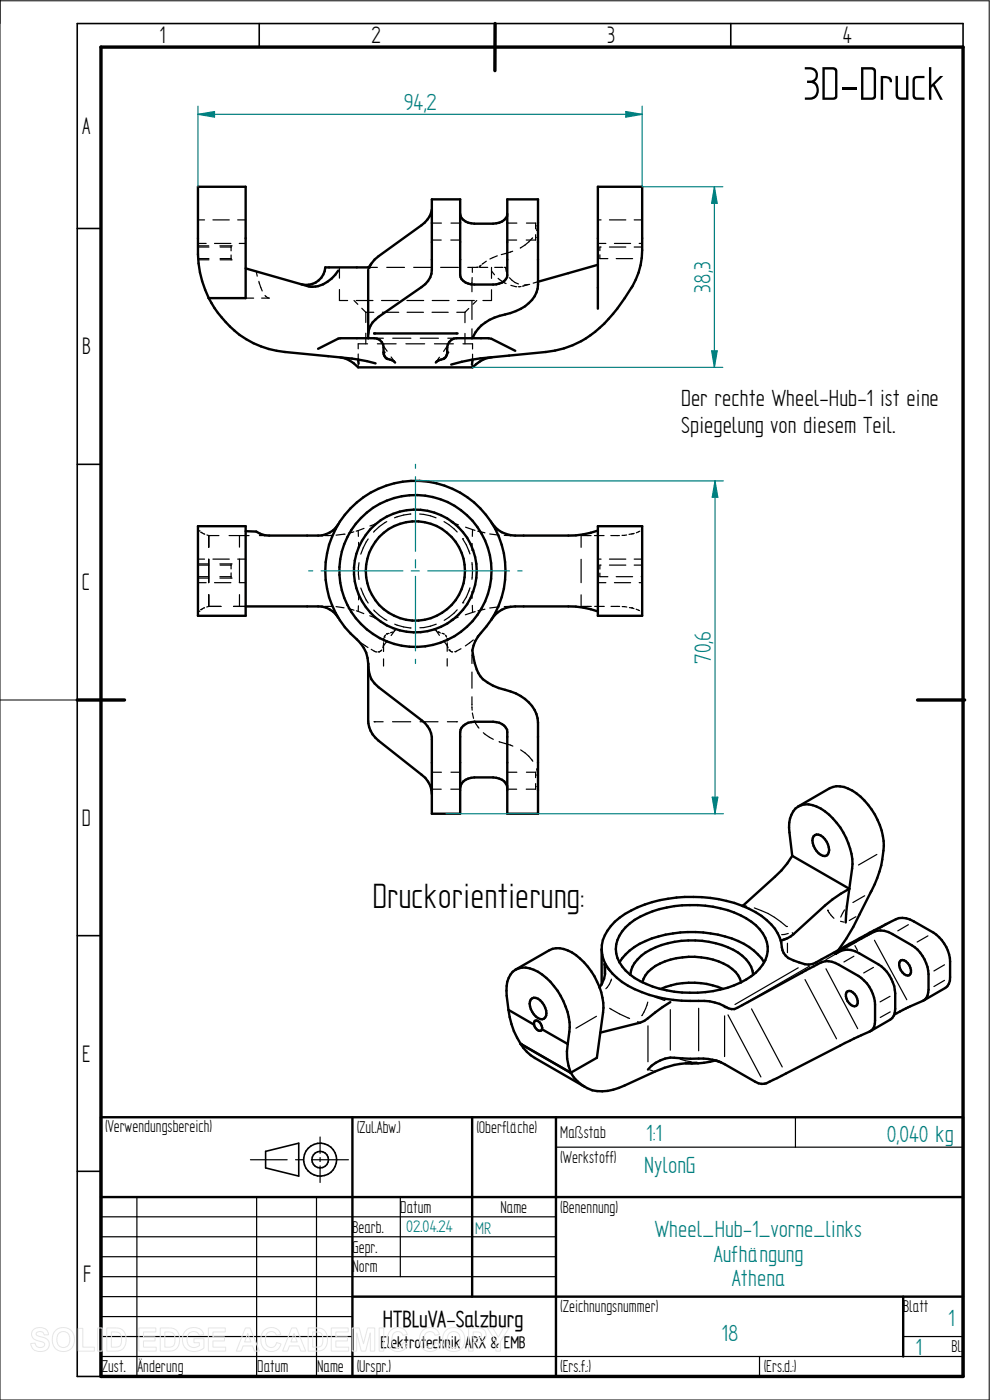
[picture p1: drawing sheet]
<svg xmlns="http://www.w3.org/2000/svg" width="210mm" height="297mm" viewBox="0 0 210 297" stroke-linecap="round" stroke-linejoin="round" font-family="sans-serif">
<path d="M0 0v297h209.8v-296.8h-209.8M0 148.5h16.4" fill="none" stroke="#000" stroke-width=".21"/>
<g fill="none" stroke="#000" stroke-width=".34">
<path d="M55 5v5M105 5v5M155 5v5M204.3 10v-5h-187.9v287h5M16.4 48.5h5M16.4 98.5h5M16.4 148.5h5M16.4 198.5h5M16.4 248.5h5M56.3 244.3l7.1-1.8v7l-7.1-1.7z"/>
<circle cx="67.9" cy="246" r="3.5"/>
<circle cx="67.9" cy="246" r="1.76"/>
</g>
<path d="M21.4 10h182.9v282h-182.9zM105 5v10M16.4 148.5h10M194.6 148.5h10" fill="none" stroke="#000" stroke-width=".72"/>
<g fill="none" stroke="#000" stroke-width=".51">
<path d="M42 39.6h10.1v23.6h-7.8a22.4 22.4 0 0 1-2.3-9.3zM52.1 56.9l13.3 3.8a5.8 5.8 0 0 0 5.7-2.4l.7-.9M78.1 56.7h-9.1a4.1 4.1 0 0 1-5.1 3.6M78.1 57.2v14.6M91.6 44.4a4.8 4.8 0 0 1-2.2 3.4l-9.1 6.6-.8 .7-1.2 1.6M97.6 45.4a2.68 2.68 0 0 0 3 2.1h4a2.74 2.74 0 0 0 3-2.1M126.8 56.2l-12.7 3.6M44.3 63.2a20.6 20.6 0 0 0 16.2 11.5l15.5 1.6M67.5 74l4.3-2.2h7.6a1.94 1.94 0 0 1 2 1.9v1.1a1.67 1.67 0 0 0 1.7 1.6l.7 .5M76 76.3l.1 .9M76 76.3l3.7 .8M78.1 70.9a4.8 4.8 0 0 1 2.2-3.7l9.1-6.3a4.6 4.6 0 0 0 2.2-3.6v-15h6v16.1a2.64 2.64 0 0 0 3 2h4a2.67 2.67 0 0 0 3-2v-16.1h6.5v18.1a6.6 6.6 0 0 1-4.7 5.6l-2.3 .7a9.4 9.4 0 0 0-7 5.1"/>
<path d="M79.4 70.7h17.5M100.2 76.3l-.1 1.1M100.2 76.3l-4.5 1M104.4 75.8a6.3 6.3 0 0 0-4.2 2.1h-24.2a6.2 6.2 0 0 0-3.8-2.1M109.3 74.4l-5-2.5-.7-.1h-6.7a2 2 0 0 0-2 1.9v1.3a1.69 1.69 0 0 1-1.8 1.4l-.6 .5M126.8 65.5v-25.9h9.4v13.5a16.4 16.4 0 0 1-3.7 10.2 25.3 25.3 0 0 1-11 9.9l-1.9 .7-3.8 .8-15.6 1.6M42 111.6h10.1v19h-10.1zM71.8 111.2a4.9 4.9 0 0 1-4.3 2.4h-10.4l-1-.1-1.7-.7-2.3-.1M74.3 107.9a19.1 19.1 0 0 1 27-.6 19.1 19.1 0 0 1 .7 27 5.8 5.8 0 0 0-1.3 6.4 6.1 6.1 0 0 0 3.9 4.8l1.2 .5a11.9 11.9 0 0 1 6.4 3 6.2 6.2 0 0 1 1.9 4.3v19.3h-6.5v-17.3a2.62 2.62 0 0 0-3-2.2h-4a2.86 2.86 0 0 0-3 2.2v17.3h-6v-16.3a5 5 0 0 0-2.2-3.5l-9.1-7a5.9 5.9 0 0 1-2.2-5 6.8 6.8 0 0 0-2.4-5.2 19.1 19.1 0 0 1-1.4-27.7zM104.3 110.9a5.9 5.9 0 0 0 5 2.7h11.3a18.3 18.3 0 0 0 6.2-1M126.8 111.6h9.4v19h-9.4zM52.1 128.7h15.4a4.9 4.9 0 0 1 4.3 2.4"/>
<path d="M126.8 129.7a18.3 18.3 0 0 0-6.2-1h-11.3a5.9 5.9 0 0 0-5 2.7M78.1 140.8v12.2a5.6 5.6 0 0 0 2.2 4.1l9.1 7.2a5.3 5.3 0 0 1 2.2 4.1M97.6 167.2a2.68 2.68 0 0 1 3-2.3h4a2.75 2.75 0 0 1 3 2.3M169.4 171.1l6.6-3.9a5 5 0 0 1 4.8 .5 14.4 14.4 0 0 1 5.8 17.2 85.7 85.7 0 0 1-8.7 16.6M172.6 177.4a1.55 1.55 0 0 1 2.4 .7 2.73 2.73 0 0 1 .4 3.4 2.19 2.19 0 0 1-2.5-1.5 2.8 2.8 0 0 1-.3-2.6zM132.7 196.7a19.2 19.2 0 0 1 12-4.6 23.3 23.3 0 0 1 14.7 3.4 6.6 6.6 0 0 1 2.9 8.2 12.8 12.8 0 0 1-8 5.8 25.3 25.3 0 0 1-19.7-2 7.3 7.3 0 0 1-3.9-7.1 7.3 7.3 0 0 1 2-3.7zM168.1 181.6l12.1 7-3.6 2.2-8.9 7.9-2.1 .9M168.1 181.6l-2.3 3.1-8.3 7.5M168.1 181.6l-.6-5a5.5 5.5 0 0 1 1.8-5.5 4.7 4.7 0 0 1 4.8 .4 14.9 14.9 0 0 1 6.7 11.8l-1.1 8.9-.3 3.5M107.9 214.2a12.5 12.5 0 0 1 0-6.7 3.7 3.7 0 0 1 5.3-1.8 14.3 14.3 0 0 1 7.2 15.8M107.9 214.2a17 17 0 0 0 2.5 7.2M107.9 214.2l5.4 3.2"/>
<path d="M109.4 205.7l7.1-4.1a5.9 5.9 0 0 1 6.6 1.8 15.1 15.1 0 0 1 4.9 10.4l-1.4 10.6-5.5 3.2M112.6 212a1.55 1.55 0 0 1 2.4 .7 2.87 2.87 0 0 1 .7 3.2 1.05 1.05 0 0 1-1.6 .1 3.4 3.4 0 0 1-1.5-4zM113.3 217.4l.1-.7 .1-.2a1.49 1.49 0 0 1 1.5 1.9M113.3 217.4l.3 .7a.74 .74 0 0 0 .6 .6 .74 .74 0 0 0 .8-.3M115 218.4l5.4 3.1M127.6 201.3v7.6M128.2 204.5a5.7 5.7 0 0 1-1 5M131.4 204.2a13.2 13.2 0 0 1 8.3-5.5 25.7 25.7 0 0 1 18.1 1.5 11.3 11.3 0 0 1 4.3 4M133.7 206.8a6.7 6.7 0 0 1 4.3-5.3 20.1 20.1 0 0 1 18.6 .6 6.4 6.4 0 0 1 3.2 4.7M136.3 208.4a6.1 6.1 0 0 1 3.7-4 15.8 15.8 0 0 1 15.3 1.2 5 5 0 0 1 1.9 2.8M140.2 209.8a17.1 17.1 0 0 1 13.2 0M142.2 212.6l-1.7 1.1-3.8 2.9-.9 .4-8.5 2.1"/>
<path d="M177.1 202.4l7.2-4.2a4.2 4.2 0 0 1 5 0l4.1 2.3a7.9 7.9 0 0 1 3.6 6.2v3.3a2.53 2.53 0 0 1-1.3 2.3l-3 1.4-3 1.6M177.2 202.4a4.4 4.4 0 0 1 5-.2l4.2 2.4a7.9 7.9 0 0 1 3.5 6.1v3.3a2.49 2.49 0 0 1-1.1 2.3l-4.2 2.5M179.6 210.5a.86 .86 0 0 1 1.3 0 2.44 2.44 0 0 1 .9 2.7 1.01 1.01 0 0 1-1.7-.4 2.31 2.31 0 0 1-.5-2.3zM191.1 203.8a1.83 1.83 0 0 1 2 1.5 1.1 1.1 0 0 1-.5 1.7 2.38 2.38 0 0 1-1.7-3zM195.9 212.3l4.6-2.7a2.48 2.48 0 0 0 1-2.3 11.3 11.3 0 0 0-.4-5.6 8.1 8.1 0 0 0-3.1-3.8l-4.1-2.4a4.2 4.2 0 0 0-3.9-.5l-5.5 2.9-10.2 5.6a4.3 4.3 0 0 1-4.8 .7l-1.2-.4a3.6 3.6 0 0 1-2.6-3.8 11.3 11.3 0 0 0-6.8-7.2 29.8 29.8 0 0 0-26.3 1.1 10.1 10.1 0 0 0-4.9 6.6 7.6 7.6 0 0 0 3.2 6.9 24.5 24.5 0 0 0 15.5 4.9 12.4 12.4 0 0 1 8.1 1.6l1.3 .2 .6-.3 16.3-8.8a4.3 4.3 0 0 1 5.3-.3l4.1 2.4a7.7 7.7 0 0 1 3.5 6.1v3.3a2.3 2.3 0 0 1-1.2 2.4l-5.2 2.4-15.2 7.8a3.3 3.3 0 0 1-3.8 .4l-6.5-3.7a12.1 12.1 0 0 0-7.2-1.2 18.2 18.2 0 0 0-5.4 0 7.4 7.4 0 0 0-3.6 2.3M21.4 237h182.9v55h-182.9zM74.8 237v55M100.2 237v38.1M110.4 221.4l10.7 6.2M110.4 221.5a8.9 8.9 0 0 0 3.1 3l10.6 6.1M117.9 237v55M120.4 221.5a10.7 10.7 0 0 0 .7 6.1"/>
<path d="M147.8 225.5a20.4 20.4 0 0 0-8.9 1.8l-6.4 3a10.2 10.2 0 0 1-6.9 1 8.5 8.5 0 0 1-4.5-3.7M151.8 225a19.2 19.2 0 0 1-6.3 .6M151.9 225l1 .3M21.4 254h182.9M74.8 275.1h129.5M191.6 275.1v12.7"/>
<circle cx="88.1" cy="121.1" r="13"/>
<circle cx="88.1" cy="121.1" r="10.5"/>
<circle cx="88.1" cy="121.1" r="16.1"/>
</g>
<g fill="none" stroke="#000" stroke-width=".25">
<path d="M42 46.7h1.4M42 51.6h1.7M42 52.4h2.3M42 52.2h2.3M42 54.9h2.3M42 55.1h2.3M45.2 46.7h3.4M45.5 51.6h3.5M46.7 52.2h2.3M46.7 52.4h2.3M46.7 54.9h2.3M46.7 55.1h2.3"/>
<path d="M49 52.2h.1M49 55.1h.1M49 52.3v.9M49 54.1v.8M50.4 46.7h1.7M50.8 51.6h1.3M54.4 57.6l.2 1M54.9 59.7l.7 2M72 56.7v2.3M78.2 56.7h1.9M82 56.7h3.8M87.8 56.7h3.7"/>
<path d="M91.6 50.9h2M91.6 47.3h2M93.5 56.7h3.7M95.6 50.9h2M95.7 47.3h1.9M99.2 56.7h2.2M100.2 58.9l-.1 3M100.2 56.7v1.1M101.4 56.7h-.1M101.7 56.5h.1M101.7 56.7h1.8M102.1 56.3l-.4 .2"/>
<path d="M103.2 55.4l-.9 .6M104.3 57.5l.6 .8M104.3 56.7v2.4M104.9 56.7h1.8M105.5 54.3l-1.6 .6M105.7 59.1l1.7 1.1M107 56.7h.2l.3 1.1M107.6 50.9h2M107.6 47.3h2M108.1 58.9l1.2 1 .7 .3M108.8 53.3l-2.5 .7M111.7 47.3h1.9v1.3"/>
<path d="M113 50.5l-.1 .1a8.2 8.2 0 0 1-2.5 2M113.6 49.8v1.1h-2M113.6 50.4h.1M113.6 47.9h.2M114 50.4h.1M114 47.9h.1M114.1 59.8l-1 .3M114.1 47.3l-.3 1.6M126.8 46.7h.7M126.8 51.6h1.7M127.3 54.1v.8h1.6M127.5 52.4h-.2v.8"/>
<path d="M129.3 46.7h3.5M129.3 52.4h3.5M130.3 51.6h3.5M130.7 54.9h3.5M134.5 46.7h1.7M134.5 52.4h1.7M135.6 51.6h.6M136 54.9h.1M52.1 63.2h1.7M56.2 62.7l.6 .5h.3h-1.6M63.9 60.3h.1M72 61.4v2.4h1.7"/>
<path d="M75.1 63.8l.8 .8M75.6 63.8h3.5M76 75.1v1.7M76 77.3v.6M76.8 65.4l.8 .9M77.6 66.3h1.7M77.6 66.3v2.1M77.6 70.7v2.2M78 72.9h-2v1.1M79.4 71.8h1.9M80.1 72.9h3.9M80.9 63.8h3.6"/>
<path d="M81.1 66.3h3.5M81.3 73.4l.8 1.1M83 75.7l.8 1.2M83.3 71.8h3.9M86.1 72.9h4M86.3 63.8h3.6M86.4 66.3h3.4M89.2 71.8h3.8M91.7 66.3h3.4M91.7 63.8h3.5M92.2 72.9h4M93.2 75.8l-.7 1.1"/>
<path d="M94.9 73.4l-.8 1.1M95 71.8h1.9M96.9 66.3h1.7M97.1 63.8h3.5M98.2 72.9h2v1.1M98.6 66.3v2.2M98.6 70.7v2.2M99.4 65.4l-.8 .9M100.1 63.9v3.9M100.1 69.8v2M100.2 75.1v1.7M100.2 77.4v.5"/>
<path d="M101.1 63.8l-.8 .8M104.3 61.5v2.3h-1.9M108.4 60.5l1.2 .3M110.5 60.8h-.6M112.1 60.4l-1.3 .3M112.4 60.3l-1.2 .2M42 112.2l.2 .4M42 118.6h1.4M42 119.9h2.3M42 119.6h2.3M42.2 112.6h.1M42.6 112.9h.1"/>
<path d="M42.6 112.9l.8 .4M43.9 113.5l.4 .1M44.3 113.6h.1M44.3 113.6h2.1M44.3 113.6v2.5M44.3 118.6v5M45.2 118.6h3.4M46.7 119.6h2.3M46.7 119.9h2.3M48.6 113.6h4.2M49 119.6h.1M49 119.8v.9"/>
<path d="M50.4 118.6h1.7M50.8 113.6v2.5M50.8 118.6v5M55 113.6h2.1M67.5 113.6h.7M70.4 113.6h-1.5M73 113.3h.1M73 113.3l-1.7 .2M75.1 112.8l-1.2 .3M76 112.6v1.2M76 112.6l-.4 .1M76.1 115.1v1.1"/>
<path d="M76.2 119.4l-.2 1 .2 2.5M77.2 112.1l-1.2 .5M78.1 114.3l-1.1 1.9-.5 1.4M79.7 111.2l-1.2 .4M82 110.7l-1.5 1-1.3 1.2M87.2 109.1l-1.6 .2-1.9 .6M89 109.1l2.3 .3 1.2 .5M94.2 110.7l1 .6 1.8 1.6M95.7 110.8l1.5 .5M98.1 114.3h.1M98.2 114.3l.7 1.3 .8 1.9M98.8 111.8l1.4 .6"/>
<path d="M100.1 119.3l.1 1.8-.1 1.8M100.2 115.3l-.1 1.5M100.2 112.4v1.4M100.2 112.4l.6 .1M101.3 112.7l1.6 .3M103.9 113.3l2 .2M107 113.6h1.4M108.9 113.6h.4M120.6 113.6h1.3M123.3 113.6v2.5M123.3 118.7v4.9M123.4 113.6h2"/>
<path d="M126.1 113.6h2M126.8 118.6h.7M127.5 119.9h-.2v.8M129.3 118.6h3.5M129.3 119.9h3.5M129.6 113.6h1.8M132.9 113.5l-.9 .1M134 113.3l-.6 .1M134.2 113.2h.1M134.5 119.9h1.7v.5M134.5 113.2h-.3M134.5 118.6h1.7"/>
<path d="M135.7 112.7l-.7 .3M136.2 112.1l-.1 .3M42 123.6h1.7M42 122.3h2.3M42 122.6h2.3M42.2 129.7h.1M42.2 129.7l-.2 .3M42.6 129.3h.1M43.4 128.9l-.8 .4M44.3 128.7h2.6M44.3 126.2v2.5M44.3 128.7l-.4 .1"/>
<path d="M45.5 123.6h3.5M46.7 122.3h2.3M46.7 122.6h2.3M49 122.6h.1M49 121.5v1M49.5 128.7h2.6M50.8 123.6h1.3M50.8 126.2v2.5M67.5 128.7h.7M68.9 128.7h1.5M71.3 128.7l1.7 .2M73.9 129.1l1.2 .4"/>
<path d="M75.6 129.6l.4 .1M75.7 135.6l.5 .5M76 129.7l1.2 .5M76 128.5v1.2M76.1 126v1.3M76.5 124.8l.5 1.2 1.1 1.9M76.9 136.6l1.2 .8M78.4 130.6l1.3 .5M78.7 137.8l1.1 .5M79.3 129.4a9.7 9.7 0 0 0 2.8 2.2M79.8 138.3h.1M80.3 138.3h.1"/>
<path d="M81 137.9l-.7 .4M81.3 137l-.1 .4M81.4 135.7h.1M81.4 135.7v.3M81.4 136.4v1.8M81.4 139.8v1.5M81.4 136.9l-.1 .1M81.4 135.4v.3M81.5 135.2h.1M81.8 134.7l-.3 .5M82 134.5h.1M82.1 136l-.8 1"/>
<path d="M82.5 134.4l-.5 .1M83.4 134.1l-.6 .1M83.6 133.9l.2-.2-.8 1.1M83.7 132.4l1.9 .6 1.6 .2M92.5 132.4l-1.2 .4-2.2 .4M92.7 133.9l-.2-.2 .7 1.1M92.9 134.1h.1M92.9 134.1l.5 .2M93.8 134.4l.5 .1M94.1 135.9l.8 1.1M94.5 134.7l.2 .5M94.9 135.7h.1"/>
<path d="M94.9 135.5h.1M94.9 135.5v.5M94.9 136.4v1.8M94.9 139.7v1.6M94.9 136.7v.1M94.9 137l.1 .5M94.9 136.9v.1M95.2 137.9h.1M95.2 137.9l.8 .4M96.5 138.3h.1M97 129.4l-.7 .7-2.1 1.5M97.2 130.9l-1.5 .5"/>
<path d="M97.8 137.6l-1.3 .7M98.2 127.9h.1M99.7 124.7l-.8 2-.7 1.2M100.1 125.5l.1 1.4M100.2 138.7l-.1 2.1M100.2 138v.3M100.2 128.4v1.5M100.2 129.9l-1.5 .5M100.4 135.8l-1.7 1.2M100.8 129.8l-.6 .1M102 134.3l-.7 .7M102.9 129.2l-1.5 .4"/>
<path d="M105.9 128.7l-2 .3M108.4 128.7h-1.4M108.9 128.7h.4M120.6 128.7h1.4M123.3 126.2v2.5M123.4 128.7h2M126.2 128.7h2M126.8 123.6h1.7M127.3 121.6v.7h1.6M129.6 128.7h1.8M130.3 123.6h3.5M130.7 122.3h3.5"/>
<path d="M132 128.7l1 .1M133.5 128.9h.4M133.9 128.9h.1M134.1 129l.4 .1M135 129.2l.7 .3M135.6 123.6h.6M136.1 129.8l.1 .3M136.1 120.8v.7M136.2 122v.3h-.2M79.4 153.1h.1M79.4 153.1h1.9M83.3 153.1h3.8"/>
<path d="M89.1 153.1h3.8M94.9 153.1h2M96.9 153.1h.1M100.1 142.6v3.4M100.1 147.8v1.8M100.1 149.9l.1 .8M100.2 151.3l.3 1.1M100.7 153l.2 .5 .7 1M102.5 155.4l2.1 1.4M105.9 157.4l2.9 .9M110.4 159.1a7.6 7.6 0 0 1 2.6 2.4M91.6 167.4h2"/>
<path d="M91.6 163.8h2M95.6 167.4h2M95.7 163.8h1.9M107.6 167.4h2M107.6 163.8h2M111.7 163.8h1.9v1.2M113.6 166.2v1.2h-2M113.6 166.9h.1M113.6 164.4h.2M113.8 163.1l.3 1.8M114 166.9h.1M114 164.4h.1"/>
<path d="M157.9 192.1l.3 .1M158.4 192.2l-.2 .3M160 192.6a17.3 17.3 0 0 1 6.8 4M166.8 196.6h.1M167.2 198l-1.4 .3M168.1 197.9l.1 .2M175.6 193.1h.1M175.6 193.1l1.3 1.7M178.3 195.5l.7 .1M179.2 193l-.8 1.6M181.6 194.5l-1.4 .8M183.4 190l-2.5 1.5"/>
<path d="M185.5 199.5l6.9 12.6M186 181.3l-3.9 2.2M188.8 195.7l-2.2 1.3M192.7 196.2l-2.2 1.3M196.8 198.5l-2.2 1.4M126.5 215.6l-4.3 2.5M128.2 205.2v1.4M128.6 205.1h.1M128.6 205.1l.8 .9M129.3 213.9l2.1 1.2 2.2 1M129.7 207.7a4.2 4.2 0 0 1-1.2 2.1M135.3 216.7l.3 .2"/>
<path d="M137.4 212.6l-.5 1.4-.8 1.5M137.5 217.6v7.7M138.9 211.5l2.2 .8M142.2 214.2v8.6M148.2 213.9v9M153.6 213.5l.1 .2M153.7 215.5v8.7M154 213.7l-.2 .1M154.4 215.3l7 13.2M159.4 214l6.5 12.4M167 200.1v2M169.3 205.3l-13.4 7.8"/>
<path d="M170.8 207.8l6.7 12.6M171.7 205l-13.9 8M175.2 205.5l6.7 12.7M177.3 202.4l-2.1 1.2M178.2 201.7l.1 .1M181.1 202.9l-2.1 1.2M181.4 200.6l.5 1M185.3 205.2l-2.1 1.2M188.8 211.4l-2.1 1.2M188.8 214.7l-2.1 1.2M200.4 204.7l-2.3 1.3M200.4 208l-2.3 1.3"/>
<path d="M137.8 227l.8 .2M144.3 224.7l2.3 .6M147.4 225.5h-.5M152.5 225.2l.1 .1M168.7 237v6.4M21.4 258.1h96.5M29 254v38M53.1 246h7.8M54.4 254v38M62.7 246h1.7M66.2 246h7.7M67.1 254v38"/>
<path d="M67.9 241.2v3.5M67.9 245.6v.8M67.9 247.4v3.5M84.9 254v16.8M117.9 243.4h86.4M21.4 270.8h96.5M21.4 266.6h96.5M21.4 262.4h96.5M21.4 275.1h53.4M21.4 279.3h53.4M21.4 287.8h182.9M21.4 283.5h53.4"/>
<path d="M161.1 287.8v4.2M191.6 283.5h12.7"/>
</g>
<g fill="#000">
<circle cx="78.1" cy="56.7" r=".25"/>
<circle cx="78.2" cy="56.7" r=".25"/>
<circle cx="44.3" cy="63.2" r=".25"/>
<circle cx="79.4" cy="70.7" r=".25"/>
<circle cx="81.4" cy="74.8" r=".25"/>
<circle cx="94.9" cy="74.8" r=".25"/>
<circle cx="96.9" cy="70.7" r=".25"/>
<circle cx="177.2" cy="202.4" r=".25"/>
<circle cx="110.4" cy="221.5" r=".25"/>
<circle cx="121.1" cy="227.6" r=".25"/>
</g>
<path d="M42 22.5v17.1M42 24.3l3.5-.6v1.1zM136.2 22.5v17.1" fill="none" stroke="#008080" stroke-width=".25"/>
<path d="M42 24.3l3.5-.6v1.1z" fill="#008080"/>
<path d="M132.8 23.7l3.4 .6-3.4 .5z" fill="none" stroke="#008080" stroke-width=".25"/>
<path d="M132.8 23.7l3.4 .6-3.4 .5z" fill="#008080"/>
<path d="M42 24.3h94.2M136.2 39.6h17.1M151.6 39.6l.5 3.5h-1.1zM100.2 77.9h53.1" fill="none" stroke="#008080" stroke-width=".25"/>
<path d="M151.6 39.6l.5 3.5h-1.1z" fill="#008080"/>
<path d="M151 74.4h1.1l-.5 3.5z" fill="none" stroke="#008080" stroke-width=".25"/>
<path d="M151 74.4h1.1l-.5 3.5z" fill="#008080"/>
<path d="M151.6 39.6v38.3M88.1 102h65.4M151.7 102l.6 3.5h-1.2zM94.6 172.6h58.9" fill="none" stroke="#008080" stroke-width=".25"/>
<path d="M151.7 102l.6 3.5h-1.2z" fill="#008080"/>
<path d="M151.1 169.1h1.2l-.6 3.5z" fill="none" stroke="#008080" stroke-width=".25"/>
<path d="M151.1 169.1h1.2l-.6 3.5z" fill="#008080"/>
<path d="M88.1 98.5v.9M88.1 101.1v15.9M88.1 118.7v1.8M151.7 102v70.6M65.5 121.1h.8M68.1 121.1h17.4M87.2 121.1h1.7M88.1 122.3v15.8M88.1 139.9v.9M90.8 121.1h17.3M109.9 121.1h.8" fill="none" stroke="#008080" stroke-width=".25"/>
<g fill="none" stroke="#e6e6e6" stroke-width=".21">
<path d="M7.1 282.1a2.02 2.02 0 0 1 3.1 .7l.1 .4h-.9a.9 .9 0 0 0-.8-.7 .9 .9 0 0 0-.9 .5l.1 .3 .5 .2a2.15 2.15 0 0 1 2.1 1.4 1.72 1.72 0 0 1-2.3 1.8l-.7-.2-.7-.7-.2-.8 1-.1a1.06 1.06 0 0 0 .9 1 1.06 1.06 0 0 0 1.1-.7 1.66 1.66 0 0 0-1.6-.8 1.37 1.37 0 0 1-.8-2.3zM11.8 282.3a2.46 2.46 0 0 1 3.1-.2 2.46 2.46 0 0 1 .8 3 2.4 2.4 0 0 1-3.1 1.5 2.4 2.4 0 0 1-1.5-3.1l.2-.5zM12.4 282.9a1.39 1.39 0 0 1 1.7-.3 1.39 1.39 0 0 1 .7 1.6 1.41 1.41 0 0 1-1.4 1.7 1.41 1.41 0 0 1-1.3-1.7l.1-.8zM16.6 281.8h1v4h2.4v.8h-3.4zM20.7 281.7h1v4.9h-1zM22.6 281.7h1.9a2.2 2.2 0 0 1 2.2 2.8 2.02 2.02 0 0 1-2.2 2.1h-1.9zM23.6 282.6a1.8 1.8 0 0 1 2 .5 2.09 2.09 0 0 1-.4 2.6l-1.6 .1zM29.5 281.7h3.6v.9h-2.7v1h2.5v.9h-2.5v1.3h2.7v.8h-3.6zM34 281.7h1.8a2.2 2.2 0 0 1 2.3 2.8 2.02 2.02 0 0 1-2.2 2.1h-1.9zM35 282.6a1.8 1.8 0 0 1 1.9 .5 2.09 2.09 0 0 1-.4 2.6l-1.5 .1zM39.4 282.3a2.33 2.33 0 0 1 3.8 .8l-1 .2a1.37 1.37 0 0 0-1.6-.7 1.37 1.37 0 0 0-.9 1.5 1.56 1.56 0 0 0 .8 1.6 1.56 1.56 0 0 0 1.8-.2v-.6h-1.2v-.9h2.2v2a2.65 2.65 0 0 1-3.1 .5 2.65 2.65 0 0 1-1.5-2.7l.3-1zM44.2 281.7h3.6v.9h-2.6v1h2.4v.9h-2.4v1.3h2.7v.8h-3.7z"/>
<path d="M52 281.7h1.1l1.9 4.9h-1l-.4-1.1h-2l-.4 1.1h-1.1zM52.6 282.9l.6 1.8h-1.3zM56 282.3a2.12 2.12 0 0 1 3.6 .8l-1 .2a1.24 1.24 0 0 0-1.6-.7 1.24 1.24 0 0 0-.7 1.6 1.28 1.28 0 0 0 .4 1.4 1.28 1.28 0 0 0 1.6 0l.4-.8 .9 .3a2.19 2.19 0 0 1-2.5 1.6 2.19 2.19 0 0 1-1.8-2.5l.1-.9zM61.9 281.7h1l2 4.9h-1.1l-.4-1.1h-2l-.4 1.1h-1.1zM62.4 282.9l.7 1.8h-1.4zM65.4 281.7h1.8a2.2 2.2 0 0 1 2.3 2.8 2.02 2.02 0 0 1-2.3 2.1h-1.8zM66.3 282.6a1.8 1.8 0 0 1 2 .5 2.09 2.09 0 0 1-.4 2.6l-1.6 .1zM70.3 281.7h3.6v.9h-2.7v1h2.5v.9h-2.5v1.3h2.8v.8h-3.7zM74.7 281.7h1.5l.9 3.4 .9-3.4h1.5v4.9h-.9l-.1-3.8-.9 3.8h-1l-.9-3.8-.1 3.8h-.9zM80.4 281.7h1v4.9h-1zM82.8 282.3a2.12 2.12 0 0 1 3.6 .8l-.9 .2a1.24 1.24 0 0 0-1.6-.7 1.24 1.24 0 0 0-.8 1.6 1.28 1.28 0 0 0 .5 1.4 1.28 1.28 0 0 0 1.5 0l.4-.8 .9 .3a2.19 2.19 0 0 1-2.5 1.6 2.19 2.19 0 0 1-1.7-2.5l.1-.9zM89.6 282.3a2.12 2.12 0 0 1 3.6 .8l-.9 .2a1.24 1.24 0 0 0-1.6-.7 1.24 1.24 0 0 0-.7 1.6 1.28 1.28 0 0 0 .4 1.4 1.28 1.28 0 0 0 1.5 0l.4-.8 1 .3a2.19 2.19 0 0 1-2.6 1.6 2.19 2.19 0 0 1-1.7-2.5l.1-.9z"/>
<path d="M94.6 282.3a2.46 2.46 0 0 1 3.1-.2 2.46 2.46 0 0 1 .8 3 2.4 2.4 0 0 1-3.1 1.5 2.4 2.4 0 0 1-1.4-3.1l.1-.5zM95.2 282.9a1.39 1.39 0 0 1 1.7-.3 1.39 1.39 0 0 1 .7 1.6 1.41 1.41 0 0 1-1.3 1.7 1.41 1.41 0 0 1-1.4-1.7l.1-.8zM99.4 281.7h1.6a1.61 1.61 0 0 1 2.1 1.5 1.62 1.62 0 0 1-2.1 1.6h-.6v1.8h-1zM100.4 282.6a1.62 1.62 0 0 1 1.7 .3 .7 .7 0 0 1-.1 .8 .7 .7 0 0 1-.7 .2h-.9zM103.4 281.7h1.1l1.2 2 1.1-2h1.2l-1.8 2.9v2h-1v-2z"/>
</g>
<text font-size="11.3" x="170.3" y="21.2">3D-Druck</text>
<text font-size="8.4" x="79" y="192.7">Druckorientierung:</text>
<g font-size="5.7">
<text x="33.8" y="9.2">1</text>
<text x="78.8" y="9.2">2</text>
<text x="128.8" y="9.2">3</text>
<text x="178.8" y="9.2">4</text>
<text x="17.4" y="28.4">A</text>
<text x="17.4" y="75.2">B</text>
<text x="17.4" y="125.2">C</text>
<text x="17.4" y="175.2">D</text>
<text x="17.4" y="225.2">E</text>
<text x="17.6" y="271.9">F</text>
</g>
<g font-size="5.6" fill="#008080">
<text x="85.6" y="23.4">94,2</text>
<text x="150.7" y="62.1" transform="rotate(-90 150.7 62.1)">38,3</text>
<text x="150.8" y="140.8" transform="rotate(-90 150.8 140.8)">70,6</text>
<text x="137.1" y="242">1:1</text>
<text x="188.1" y="242.2">0,040 kg</text>
<text x="136.7" y="248.8">NylonG</text>
<text x="138.9" y="262.4">Wheel_Hub-1_vorne_links</text>
<text x="151.4" y="267.6">Aufhängung</text>
<text x="155.3" y="272.9">Athena</text>
<text x="201.2" y="281.3">1</text>
<text x="153" y="284.6">18</text>
<text x="194.2" y="287.4">1</text>
</g>
<g font-size="5.6">
<text x="144.5" y="86.2">Der rechte Wheel-Hub-1 ist eine</text>
<text x="144.5" y="91.9">Spiegelung von diesem Teil.</text>
</g>
<text font-size="5.5" x="81.2" y="281.5">HTBLuVA-Salzburg</text>
<g font-size="4.1">
<text x="22.3" y="240.2">(Verwendungsbereich)</text>
<text x="75.7" y="240.4">(Zul.Abw.)</text>
<text x="101.1" y="240.4">(Oberfläche)</text>
<text x="118.8" y="241.4">Maßstab</text>
<text x="118.8" y="246.7">(Werkstoff)</text>
<text x="84.9" y="257.3">Datum</text>
<text x="106.2" y="257.3">Name</text>
<text x="118.8" y="257.3">(Benennung)</text>
<text x="74.8" y="261.5">Bearb.</text>
<text x="74.8" y="265.7">Gepr.</text>
<text x="74.8" y="270">Norm</text>
<text x="118.8" y="278.4">(Zeichnungsnummer)</text>
<text x="191.6" y="278.4">Blatt</text>
<text x="201.8" y="286.9">Bl.</text>
<text x="21.6" y="291.1">Zust.</text>
<text x="29.2" y="291.1">Änderung</text>
<text x="54.6" y="291.1">Datum</text>
<text x="67.3" y="291.1">Name</text>
<text x="75.7" y="291.1">(Urspr.)</text>
<text x="118.8" y="291.1">(Ers.f.:)</text>
<text x="162" y="291.1">(Ers.d.:)</text>
</g>
<g font-size="4" fill="#008080">
<text x="86.2" y="261.5">02.04.24</text>
<text x="100.8" y="261.7">MR</text>
</g>
<text font-size="4" x="80.7" y="286">Elektrotechnik ARX &amp; EMB</text>
</svg>
